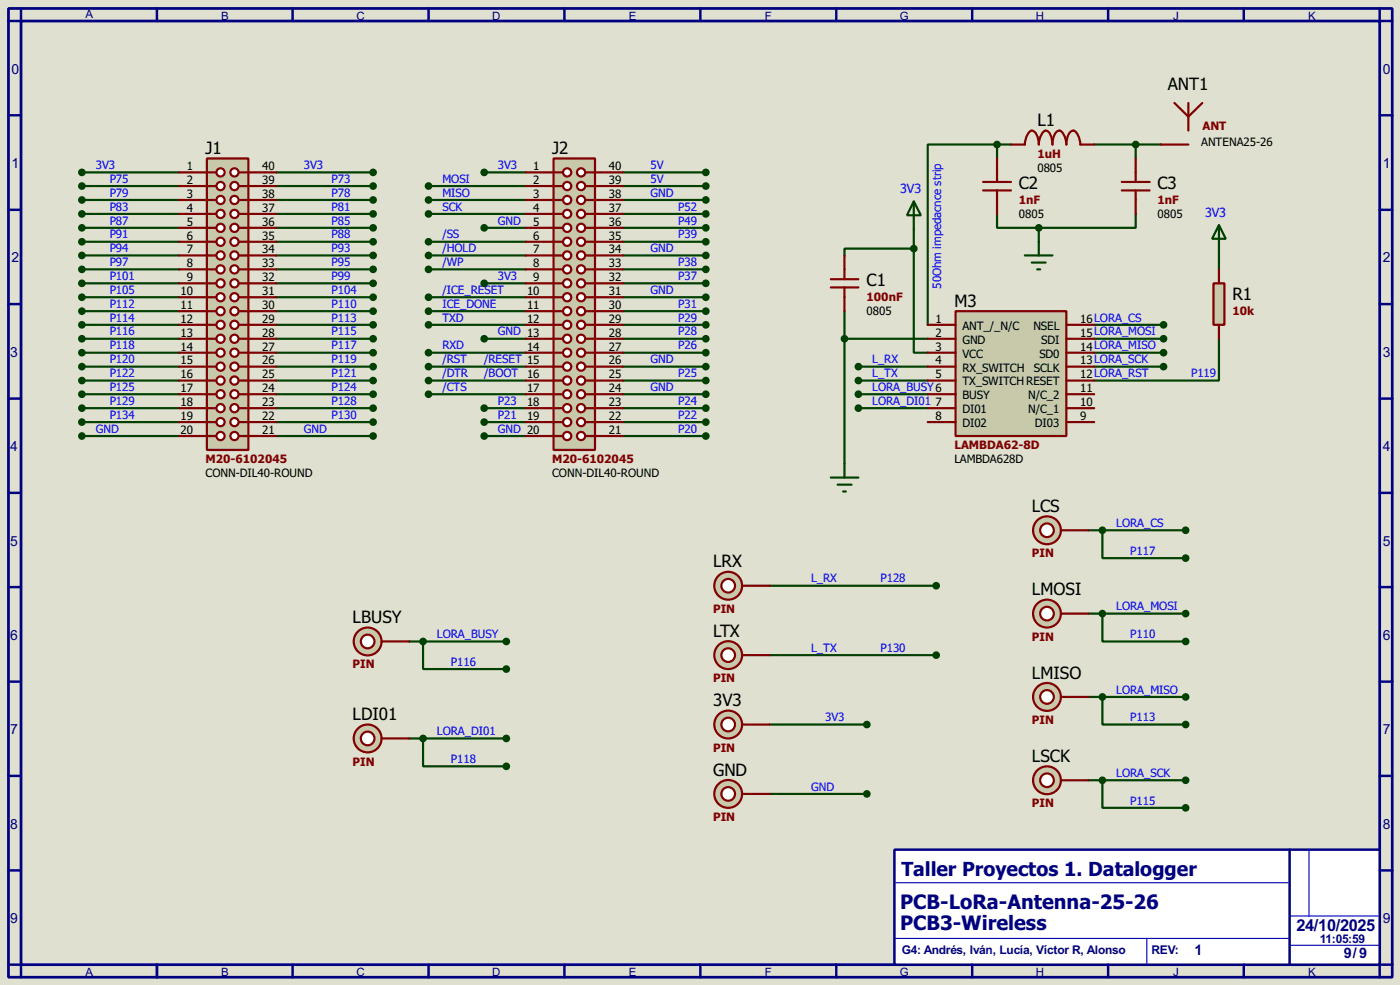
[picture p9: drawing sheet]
<svg xmlns="http://www.w3.org/2000/svg" width="256mm" height="180mm" viewBox="0 0 256 180" stroke-linecap="round" stroke-linejoin="round" font-family="sans-serif">
<path d="M0 0h256.5v180.3h-256.5z" fill="#e0e0d0"/>
<path d="M1.6 1.6h253.5v177.3h-253.5zM3.9 3.9h248.9v172.7h-248.9z" fill="none" stroke="#000080" stroke-width=".5"/>
<path d="M3.9 1.6v2.3h-2.3M28.8 1.6v2.3" fill="none" stroke="#000080" stroke-width=".45"/>
<path d="M163.9 155.5h88.9v21.1h-88.9z" fill="#fff" stroke="#000080" stroke-width=".45"/>
<g fill="none" stroke="#000080" stroke-width=".45">
<path d="M53.6 1.6v2.3M78.5 1.6v2.3M103.4 1.6v2.3M128.3 1.6v2.3M153.2 1.6v2.3M178.1 1.6v2.3M203 1.6v2.3M227.9 1.6v2.3M252.8 1.6v2.3h2.3M1.6 21.1h2.3M1.6 38.4h2.3M252.8 21.1h2.3"/>
<path d="M252.8 38.4h2.3M1.6 55.7h2.3M252.8 55.7h2.3M1.6 73h2.3M252.8 73h2.3M1.6 90.2h2.3M252.8 90.2h2.3M1.6 107.5h2.3M252.8 107.5h2.3M1.6 124.8h2.3M252.8 124.8h2.3M1.6 142h2.3"/>
<path d="M1.6 159.3h2.3M236.3 155.5v21.1M252.8 142h2.3M252.8 159.3h2.3M1.6 176.6h2.3v2.3M28.8 176.6v2.3M53.6 176.6v2.3M78.5 176.6v2.3M103.4 176.6v2.3M128.3 176.6v2.3M153.2 176.6v2.3M178.1 176.6v2.3"/>
<path d="M203 176.6v2.3M227.9 176.6v2.3M255.1 176.6h-2.3v2.3"/>
</g>
<path d="M239.8 155.5v12.2M163.9 171.8h72.4M164.1 161.6h71.9M210.1 171.8v4.8M236.3 167.7h16.2M236.3 173h16.5" fill="none" stroke="#0000c0" stroke-width=".2"/>
<g fill="none" stroke="#004000" stroke-width=".4">
<path d="M15 31.6h17.8M15 34.1h17.8M15 36.6h17.8M15 39.2h17.8M50.6 31.6h17.8M50.6 34.1h17.8M50.6 36.6h17.8M50.6 39.2h17.8M78.5 34.1h17.8M78.5 36.6h17.8M78.5 39.2h17.8M88.7 31.6h7.6"/>
<path d="M114.1 31.6h15.2M114.1 34.1h15.2M114.1 36.6h15.2M114.1 39.2h15.2M182.7 26.5h-12.7v33M182.7 39.2v2.5h7.6M182.7 26.5h2.5M182.7 26.5v2.5M200.5 26.5h12.2M208.1 39.2v2.5h-17.8M208.1 26.5v2.5M15 59.5h17.8"/>
<path d="M15 41.7h17.8M15 44.3h17.8M15 46.8h17.8M15 49.3h17.8M15 51.9h17.8M15 54.4h17.8M15 57h17.8M50.6 59.5h17.8M50.6 41.7h17.8M50.6 44.3h17.8M50.6 46.8h17.8M50.6 49.3h17.8"/>
<path d="M50.6 51.9h17.8M50.6 54.4h17.8M50.6 57h17.8M78.5 59.5h17.8M78.5 44.3h17.8M78.5 46.8h17.8M78.5 49.3h17.8M78.5 54.4h17.8M78.5 57h17.8M88.7 41.7h7.6M88.7 51.9h7.6M114.1 59.5h15.2"/>
<path d="M114.1 41.7h15.2M114.1 44.3h15.2M114.1 46.8h15.2M114.1 49.3h15.2M114.1 51.9h15.2M114.1 54.4h15.2M114.1 57h15.2M154.7 57v27.9M167.4 45.5h-12.7v1.3M167.4 45.5v19.1h2.6M167.4 42v3.5M190.3 41.7v2.6"/>
<path d="M200.5 59.5h12.7M223.3 46.3v3M15 67.1h17.8M15 69.7h17.8M15 72.2h17.8M15 74.7h17.8M15 62h17.8M15 64.6h17.8M15 77.3h17.8M15 79.8h17.8M50.6 67.1h17.8M50.6 69.7h17.8"/>
<path d="M50.6 72.2h17.8M50.6 74.7h17.8M50.6 62h17.8M50.6 64.6h17.8M50.6 77.3h17.8M50.6 79.8h17.8M78.5 67.1h17.8M78.5 69.7h17.8M78.5 72.2h17.8M78.5 64.6h17.8M88.7 74.7h7.6M88.7 62h7.6"/>
<path d="M88.7 77.3h7.6M88.7 79.8h7.6M114.1 67.1h15.2M114.1 69.7h15.2M114.1 72.2h15.2M114.1 74.7h15.2M114.1 62h15.2M114.1 64.6h15.2M114.1 77.3h15.2M114.1 79.8h15.2M154.7 62h15.3M157.3 67.1h12.7"/>
<path d="M157.3 69.7h12.7M157.3 72.2h12.7M157.3 74.7h12.7M200.5 67.1h12.7M200.5 62h12.7M200.5 64.6h12.7M223.3 62v7.7h-22.8M199.4 97.1h17.8M202 97.1v5.1h15.2M75 117.4h17.8M77.5 117.4v5.1h15.3M141 119.9h30.5"/>
<path d="M141 107.2h30.5M199.4 112.3h17.8M202 112.3v5.1h15.2M75 135.2h17.8M77.5 135.2v5.1h15.3M141 132.6h17.8M199.4 127.6h17.8M202 127.6v5h15.2M141 145.3h17.8M199.4 142.8h17.8M202 142.8v5.1h15.2"/>
</g>
<path d="M175.1 57h20.3v22.8h-20.3z" fill="#c8c8aa" stroke="#800000" stroke-width=".4"/>
<g fill="none" stroke="#800000" stroke-width=".4">
<path d="M170 59.5h5.1M195.4 59.5h5.1M170 62h5.1M170 64.6h5.1M170 67.1h5.1M170 72.2h5.1M170 74.7h5.1M170 77.3h5.1M170 69.7h5.1M195.4 62h5.1M195.4 64.6h5.1M195.4 67.1h5.1"/>
<path d="M195.4 72.2h5.1M195.4 74.7h5.1M195.4 77.3h5.1M195.4 69.7h5.1"/>
</g>
<path d="M187.8 46.8h5M189 48.1h2.6M190 49.3h.6M190.3 44.3v2.5M152.2 87.4h5.1M153.5 88.7h2.5M154.5 90h.5M154.7 84.9v2.5" fill="none" stroke="#004000" stroke-width=".4"/>
<path d="M222.3 51.9h2v7.6h-2z" fill="#c8c8aa" stroke="#800000" stroke-width=".4"/>
<path d="M152.2 52.6h5.1M152.2 51.1h5.1M154.7 46.8v4.3M154.7 52.6v4.4M223.3 49.3v2.6M223.3 59.5v2.5" fill="none" stroke="#800000" stroke-width=".4"/>
<path d="M167.4 36.9l1.3 2.5h-2.5zM167.4 36.9v5.1M223.3 41.2l1.3 2.5h-2.5zM223.3 41.2v5.1" fill="none" stroke="#004000" stroke-width=".4"/>
<g fill="#004000" stroke="#004000" stroke-width=".4">
<circle cx="167.4" cy="45.5" r=".5"/>
<circle cx="157.2" cy="67.1" r=".5"/>
<circle cx="157.2" cy="69.7" r=".5"/>
<circle cx="157.2" cy="72.2" r=".5"/>
<circle cx="157.2" cy="74.7" r=".5"/>
<circle cx="213.1" cy="59.5" r=".5"/>
<circle cx="213.1" cy="62" r=".5"/>
<circle cx="213.1" cy="64.6" r=".5"/>
<circle cx="213.1" cy="67.1" r=".5"/>
</g>
<circle cx="133.4" cy="107.2" r="2.55" fill="#c8c8aa" stroke="#800000" stroke-width=".4"/>
<circle cx="133.4" cy="107.2" r="1.25" fill="#feffff" stroke="#800000" stroke-width=".4"/>
<path d="M135.9 107.2h5.1" fill="none" stroke="#800000" stroke-width=".4"/>
<circle cx="133.4" cy="119.9" r="2.55" fill="#c8c8aa" stroke="#800000" stroke-width=".4"/>
<circle cx="133.4" cy="119.9" r="1.25" fill="#feffff" stroke="#800000" stroke-width=".4"/>
<path d="M135.9 119.9h5.1" fill="none" stroke="#800000" stroke-width=".4"/>
<circle cx="133.4" cy="132.6" r="2.55" fill="#c8c8aa" stroke="#800000" stroke-width=".4"/>
<circle cx="133.4" cy="132.6" r="1.25" fill="#feffff" stroke="#800000" stroke-width=".4"/>
<path d="M135.9 132.6h5.1" fill="none" stroke="#800000" stroke-width=".4"/>
<circle cx="133.4" cy="145.3" r="2.55" fill="#c8c8aa" stroke="#800000" stroke-width=".4"/>
<circle cx="133.4" cy="145.3" r="1.25" fill="#feffff" stroke="#800000" stroke-width=".4"/>
<path d="M135.9 145.3h5.1" fill="none" stroke="#800000" stroke-width=".4"/>
<circle cx="191.8" cy="97.1" r="2.55" fill="#c8c8aa" stroke="#800000" stroke-width=".4"/>
<circle cx="191.8" cy="97.1" r="1.25" fill="#feffff" stroke="#800000" stroke-width=".4"/>
<path d="M194.4 97.1h5" fill="none" stroke="#800000" stroke-width=".4"/>
<circle cx="191.8" cy="112.3" r="2.55" fill="#c8c8aa" stroke="#800000" stroke-width=".4"/>
<circle cx="191.8" cy="112.3" r="1.25" fill="#feffff" stroke="#800000" stroke-width=".4"/>
<path d="M194.4 112.3h5" fill="none" stroke="#800000" stroke-width=".4"/>
<circle cx="191.8" cy="127.6" r="2.55" fill="#c8c8aa" stroke="#800000" stroke-width=".4"/>
<circle cx="191.8" cy="127.6" r="1.25" fill="#feffff" stroke="#800000" stroke-width=".4"/>
<path d="M194.4 127.6h5" fill="none" stroke="#800000" stroke-width=".4"/>
<circle cx="191.8" cy="142.8" r="2.55" fill="#c8c8aa" stroke="#800000" stroke-width=".4"/>
<circle cx="191.8" cy="142.8" r="1.25" fill="#feffff" stroke="#800000" stroke-width=".4"/>
<path d="M194.4 142.8h5" fill="none" stroke="#800000" stroke-width=".4"/>
<circle cx="67.3" cy="117.4" r="2.55" fill="#c8c8aa" stroke="#800000" stroke-width=".4"/>
<circle cx="67.3" cy="117.4" r="1.25" fill="#feffff" stroke="#800000" stroke-width=".4"/>
<path d="M69.9 117.4h5.1" fill="none" stroke="#800000" stroke-width=".4"/>
<circle cx="67.3" cy="135.2" r="2.55" fill="#c8c8aa" stroke="#800000" stroke-width=".4"/>
<circle cx="67.3" cy="135.2" r="1.25" fill="#feffff" stroke="#800000" stroke-width=".4"/>
<path d="M180.1 33.3h5.1M180.1 34.9h5.1M182.7 29v4.3M182.7 34.9v4.3M185.2 26.5h2.6a2.75 2.75 0 0 1 1.2-2.6 2.37 2.37 0 0 1 1.3 2.6 2.75 2.75 0 0 1 1.3-2.6 1.5 1.5 0 0 1 1 1.3l.2 1.3a3.2 3.2 0 0 1 .9-2.5l.4-.1a2.75 2.75 0 0 1 1.3 2.6 3.2 3.2 0 0 1 .9-2.5l.4-.1a2.75 2.75 0 0 1 1.2 2.6h2.6M205.5 33.3h5.1M205.5 34.9h5.1M208.1 29v4.3M208.1 34.9v4.3M69.9 135.2h5.1" fill="none" stroke="#800000" stroke-width=".4"/>
<g fill="#004000" stroke="#004000" stroke-width=".4">
<circle cx="217.2" cy="97.1" r=".5"/>
<circle cx="217.2" cy="112.3" r=".5"/>
<circle cx="217.2" cy="127.6" r=".5"/>
<circle cx="217.2" cy="142.8" r=".5"/>
<circle cx="158.8" cy="145.3" r=".5"/>
<circle cx="158.8" cy="132.6" r=".5"/>
<circle cx="171.5" cy="119.9" r=".5"/>
<circle cx="171.5" cy="107.2" r=".5"/>
<circle cx="92.7" cy="117.4" r=".5"/>
<circle cx="92.7" cy="135.2" r=".5"/>
<circle cx="201.9" cy="97.1" r=".5"/>
<circle cx="217.2" cy="102.2" r=".5"/>
<circle cx="201.9" cy="112.3" r=".5"/>
<circle cx="217.2" cy="117.4" r=".5"/>
<circle cx="201.9" cy="127.6" r=".5"/>
<circle cx="217.2" cy="132.6" r=".5"/>
<circle cx="201.9" cy="142.8" r=".5"/>
<circle cx="217.2" cy="147.9" r=".5"/>
<circle cx="77.5" cy="117.4" r=".5"/>
<circle cx="92.7" cy="122.5" r=".5"/>
<circle cx="77.5" cy="135.2" r=".5"/>
<circle cx="92.7" cy="140.3" r=".5"/>
<circle cx="154.7" cy="62" r=".5"/>
<circle cx="182.6" cy="26.5" r=".5"/>
<circle cx="190.3" cy="41.7" r=".5"/>
</g>
<path d="M37.9 29h7.6v53.4h-7.6z" fill="#c8c8aa" stroke="#800000" stroke-width=".4"/>
<path d="M37.9 31.6h1.8" fill="none" stroke="#800000" stroke-width=".4"/>
<circle cx="40.4" cy="31.6" r=".75" fill="#feffff" stroke="#800000" stroke-width=".4"/>
<path d="M37.9 34.1h1.8" fill="none" stroke="#800000" stroke-width=".4"/>
<circle cx="40.4" cy="34.1" r=".75" fill="#feffff" stroke="#800000" stroke-width=".4"/>
<path d="M37.9 36.6h1.8" fill="none" stroke="#800000" stroke-width=".4"/>
<circle cx="40.4" cy="36.6" r=".75" fill="#feffff" stroke="#800000" stroke-width=".4"/>
<path d="M37.9 39.2h1.8" fill="none" stroke="#800000" stroke-width=".4"/>
<circle cx="40.4" cy="39.2" r=".75" fill="#feffff" stroke="#800000" stroke-width=".4"/>
<path d="M43.7 31.6h1.8" fill="none" stroke="#800000" stroke-width=".4"/>
<circle cx="42.9" cy="31.6" r=".75" fill="#feffff" stroke="#800000" stroke-width=".4"/>
<path d="M43.7 34.1h1.8" fill="none" stroke="#800000" stroke-width=".4"/>
<circle cx="42.9" cy="34.1" r=".75" fill="#feffff" stroke="#800000" stroke-width=".4"/>
<path d="M43.7 36.6h1.8" fill="none" stroke="#800000" stroke-width=".4"/>
<circle cx="42.9" cy="36.6" r=".75" fill="#feffff" stroke="#800000" stroke-width=".4"/>
<path d="M43.7 39.2h1.8" fill="none" stroke="#800000" stroke-width=".4"/>
<circle cx="42.9" cy="39.2" r=".75" fill="#feffff" stroke="#800000" stroke-width=".4"/>
<path d="M37.9 41.7h1.8" fill="none" stroke="#800000" stroke-width=".4"/>
<circle cx="40.4" cy="41.7" r=".75" fill="#feffff" stroke="#800000" stroke-width=".4"/>
<path d="M43.7 41.7h1.8" fill="none" stroke="#800000" stroke-width=".4"/>
<circle cx="42.9" cy="41.7" r=".75" fill="#feffff" stroke="#800000" stroke-width=".4"/>
<path d="M37.9 44.3h1.8" fill="none" stroke="#800000" stroke-width=".4"/>
<circle cx="40.4" cy="44.3" r=".75" fill="#feffff" stroke="#800000" stroke-width=".4"/>
<path d="M43.7 44.3h1.8" fill="none" stroke="#800000" stroke-width=".4"/>
<circle cx="42.9" cy="44.3" r=".75" fill="#feffff" stroke="#800000" stroke-width=".4"/>
<path d="M37.9 46.8h1.8" fill="none" stroke="#800000" stroke-width=".4"/>
<circle cx="40.4" cy="46.8" r=".75" fill="#feffff" stroke="#800000" stroke-width=".4"/>
<path d="M43.7 46.8h1.8" fill="none" stroke="#800000" stroke-width=".4"/>
<circle cx="42.9" cy="46.8" r=".75" fill="#feffff" stroke="#800000" stroke-width=".4"/>
<path d="M37.9 49.3h1.8" fill="none" stroke="#800000" stroke-width=".4"/>
<circle cx="40.4" cy="49.3" r=".75" fill="#feffff" stroke="#800000" stroke-width=".4"/>
<path d="M43.7 49.3h1.8" fill="none" stroke="#800000" stroke-width=".4"/>
<circle cx="42.9" cy="49.3" r=".75" fill="#feffff" stroke="#800000" stroke-width=".4"/>
<path d="M37.9 51.9h1.8" fill="none" stroke="#800000" stroke-width=".4"/>
<circle cx="40.4" cy="51.9" r=".75" fill="#feffff" stroke="#800000" stroke-width=".4"/>
<path d="M43.7 51.9h1.8" fill="none" stroke="#800000" stroke-width=".4"/>
<circle cx="42.9" cy="51.9" r=".75" fill="#feffff" stroke="#800000" stroke-width=".4"/>
<path d="M37.9 54.4h1.8" fill="none" stroke="#800000" stroke-width=".4"/>
<circle cx="40.4" cy="54.4" r=".75" fill="#feffff" stroke="#800000" stroke-width=".4"/>
<path d="M43.7 54.4h1.8" fill="none" stroke="#800000" stroke-width=".4"/>
<circle cx="42.9" cy="54.4" r=".75" fill="#feffff" stroke="#800000" stroke-width=".4"/>
<path d="M37.9 57h1.8" fill="none" stroke="#800000" stroke-width=".4"/>
<circle cx="40.4" cy="57" r=".75" fill="#feffff" stroke="#800000" stroke-width=".4"/>
<path d="M43.7 57h1.8" fill="none" stroke="#800000" stroke-width=".4"/>
<circle cx="42.9" cy="57" r=".75" fill="#feffff" stroke="#800000" stroke-width=".4"/>
<path d="M37.9 59.5h1.8" fill="none" stroke="#800000" stroke-width=".4"/>
<circle cx="40.4" cy="59.5" r=".75" fill="#feffff" stroke="#800000" stroke-width=".4"/>
<path d="M43.7 59.5h1.8" fill="none" stroke="#800000" stroke-width=".4"/>
<circle cx="42.9" cy="59.5" r=".75" fill="#feffff" stroke="#800000" stroke-width=".4"/>
<path d="M37.9 62h1.8" fill="none" stroke="#800000" stroke-width=".4"/>
<circle cx="40.4" cy="62" r=".75" fill="#feffff" stroke="#800000" stroke-width=".4"/>
<path d="M43.7 62h1.8" fill="none" stroke="#800000" stroke-width=".4"/>
<circle cx="42.9" cy="62" r=".75" fill="#feffff" stroke="#800000" stroke-width=".4"/>
<path d="M37.9 64.6h1.8" fill="none" stroke="#800000" stroke-width=".4"/>
<circle cx="40.4" cy="64.6" r=".75" fill="#feffff" stroke="#800000" stroke-width=".4"/>
<path d="M43.7 64.6h1.8" fill="none" stroke="#800000" stroke-width=".4"/>
<circle cx="42.9" cy="64.6" r=".75" fill="#feffff" stroke="#800000" stroke-width=".4"/>
<path d="M37.9 67.1h1.8" fill="none" stroke="#800000" stroke-width=".4"/>
<circle cx="40.4" cy="67.1" r=".75" fill="#feffff" stroke="#800000" stroke-width=".4"/>
<path d="M43.7 67.1h1.8" fill="none" stroke="#800000" stroke-width=".4"/>
<circle cx="42.9" cy="67.1" r=".75" fill="#feffff" stroke="#800000" stroke-width=".4"/>
<path d="M37.9 69.7h1.8" fill="none" stroke="#800000" stroke-width=".4"/>
<circle cx="40.4" cy="69.7" r=".75" fill="#feffff" stroke="#800000" stroke-width=".4"/>
<path d="M43.7 69.7h1.8" fill="none" stroke="#800000" stroke-width=".4"/>
<circle cx="42.9" cy="69.7" r=".75" fill="#feffff" stroke="#800000" stroke-width=".4"/>
<path d="M37.9 72.2h1.8" fill="none" stroke="#800000" stroke-width=".4"/>
<circle cx="40.4" cy="72.2" r=".75" fill="#feffff" stroke="#800000" stroke-width=".4"/>
<path d="M43.7 72.2h1.8" fill="none" stroke="#800000" stroke-width=".4"/>
<circle cx="42.9" cy="72.2" r=".75" fill="#feffff" stroke="#800000" stroke-width=".4"/>
<path d="M37.9 74.7h1.8" fill="none" stroke="#800000" stroke-width=".4"/>
<circle cx="40.4" cy="74.7" r=".75" fill="#feffff" stroke="#800000" stroke-width=".4"/>
<path d="M43.7 74.7h1.8" fill="none" stroke="#800000" stroke-width=".4"/>
<circle cx="42.9" cy="74.7" r=".75" fill="#feffff" stroke="#800000" stroke-width=".4"/>
<path d="M37.9 77.3h1.8" fill="none" stroke="#800000" stroke-width=".4"/>
<circle cx="40.4" cy="77.3" r=".75" fill="#feffff" stroke="#800000" stroke-width=".4"/>
<path d="M43.7 77.3h1.8" fill="none" stroke="#800000" stroke-width=".4"/>
<circle cx="42.9" cy="77.3" r=".75" fill="#feffff" stroke="#800000" stroke-width=".4"/>
<path d="M37.9 79.8h1.8" fill="none" stroke="#800000" stroke-width=".4"/>
<circle cx="40.4" cy="79.8" r=".75" fill="#feffff" stroke="#800000" stroke-width=".4"/>
<path d="M43.7 79.8h1.8" fill="none" stroke="#800000" stroke-width=".4"/>
<circle cx="42.9" cy="79.8" r=".75" fill="#feffff" stroke="#800000" stroke-width=".4"/>
<g fill="none" stroke="#800000" stroke-width=".4">
<path d="M32.8 31.6h5.1M32.8 34.1h5.1M32.8 36.6h5.1M32.8 39.2h5.1M45.5 31.6h5.1M45.5 34.1h5.1M45.5 36.6h5.1M45.5 39.2h5.1M32.8 41.7h5.1M32.8 44.3h5.1M32.8 46.8h5.1M32.8 49.3h5.1"/>
<path d="M32.8 51.9h5.1M32.8 54.4h5.1M32.8 57h5.1M32.8 59.5h5.1M45.5 41.7h5.1M45.5 44.3h5.1M45.5 46.8h5.1M45.5 49.3h5.1M45.5 51.9h5.1M45.5 54.4h5.1M45.5 57h5.1M45.5 59.5h5.1"/>
<path d="M32.8 62h5.1M32.8 64.6h5.1M32.8 67.1h5.1M32.8 69.7h5.1M32.8 72.2h5.1M32.8 74.7h5.1M32.8 77.3h5.1M32.8 79.8h5.1M45.5 62h5.1M45.5 64.6h5.1M45.5 67.1h5.1M45.5 69.7h5.1"/>
<path d="M45.5 72.2h5.1M45.5 74.7h5.1M45.5 77.3h5.1M45.5 79.8h5.1"/>
</g>
<path d="M101.4 29h7.6v53.4h-7.6z" fill="#c8c8aa" stroke="#800000" stroke-width=".4"/>
<path d="M101.4 31.6h1.8" fill="none" stroke="#800000" stroke-width=".4"/>
<circle cx="103.9" cy="31.6" r=".75" fill="#feffff" stroke="#800000" stroke-width=".4"/>
<path d="M101.4 34.1h1.8" fill="none" stroke="#800000" stroke-width=".4"/>
<circle cx="103.9" cy="34.1" r=".75" fill="#feffff" stroke="#800000" stroke-width=".4"/>
<path d="M101.4 36.6h1.8" fill="none" stroke="#800000" stroke-width=".4"/>
<circle cx="103.9" cy="36.6" r=".75" fill="#feffff" stroke="#800000" stroke-width=".4"/>
<path d="M101.4 39.2h1.8" fill="none" stroke="#800000" stroke-width=".4"/>
<circle cx="103.9" cy="39.2" r=".75" fill="#feffff" stroke="#800000" stroke-width=".4"/>
<path d="M107.2 31.6h1.8" fill="none" stroke="#800000" stroke-width=".4"/>
<circle cx="106.4" cy="31.6" r=".75" fill="#feffff" stroke="#800000" stroke-width=".4"/>
<path d="M107.2 34.1h1.8" fill="none" stroke="#800000" stroke-width=".4"/>
<circle cx="106.4" cy="34.1" r=".75" fill="#feffff" stroke="#800000" stroke-width=".4"/>
<path d="M107.2 36.6h1.8" fill="none" stroke="#800000" stroke-width=".4"/>
<circle cx="106.4" cy="36.6" r=".75" fill="#feffff" stroke="#800000" stroke-width=".4"/>
<path d="M107.2 39.2h1.8" fill="none" stroke="#800000" stroke-width=".4"/>
<circle cx="106.4" cy="39.2" r=".75" fill="#feffff" stroke="#800000" stroke-width=".4"/>
<path d="M101.4 41.7h1.8" fill="none" stroke="#800000" stroke-width=".4"/>
<circle cx="103.9" cy="41.7" r=".75" fill="#feffff" stroke="#800000" stroke-width=".4"/>
<path d="M107.2 41.7h1.8" fill="none" stroke="#800000" stroke-width=".4"/>
<circle cx="106.4" cy="41.7" r=".75" fill="#feffff" stroke="#800000" stroke-width=".4"/>
<path d="M101.4 44.3h1.8" fill="none" stroke="#800000" stroke-width=".4"/>
<circle cx="103.9" cy="44.3" r=".75" fill="#feffff" stroke="#800000" stroke-width=".4"/>
<path d="M107.2 44.3h1.8" fill="none" stroke="#800000" stroke-width=".4"/>
<circle cx="106.4" cy="44.3" r=".75" fill="#feffff" stroke="#800000" stroke-width=".4"/>
<path d="M101.4 46.8h1.8" fill="none" stroke="#800000" stroke-width=".4"/>
<circle cx="103.9" cy="46.8" r=".75" fill="#feffff" stroke="#800000" stroke-width=".4"/>
<path d="M107.2 46.8h1.8" fill="none" stroke="#800000" stroke-width=".4"/>
<circle cx="106.4" cy="46.8" r=".75" fill="#feffff" stroke="#800000" stroke-width=".4"/>
<path d="M101.4 49.3h1.8" fill="none" stroke="#800000" stroke-width=".4"/>
<circle cx="103.9" cy="49.3" r=".75" fill="#feffff" stroke="#800000" stroke-width=".4"/>
<path d="M107.2 49.3h1.8" fill="none" stroke="#800000" stroke-width=".4"/>
<circle cx="106.4" cy="49.3" r=".75" fill="#feffff" stroke="#800000" stroke-width=".4"/>
<path d="M101.4 51.9h1.8" fill="none" stroke="#800000" stroke-width=".4"/>
<circle cx="103.9" cy="51.9" r=".75" fill="#feffff" stroke="#800000" stroke-width=".4"/>
<path d="M107.2 51.9h1.8" fill="none" stroke="#800000" stroke-width=".4"/>
<circle cx="106.4" cy="51.9" r=".75" fill="#feffff" stroke="#800000" stroke-width=".4"/>
<path d="M101.4 54.4h1.8" fill="none" stroke="#800000" stroke-width=".4"/>
<circle cx="103.9" cy="54.4" r=".75" fill="#feffff" stroke="#800000" stroke-width=".4"/>
<path d="M107.2 54.4h1.8" fill="none" stroke="#800000" stroke-width=".4"/>
<circle cx="106.4" cy="54.4" r=".75" fill="#feffff" stroke="#800000" stroke-width=".4"/>
<path d="M101.4 57h1.8" fill="none" stroke="#800000" stroke-width=".4"/>
<circle cx="103.9" cy="57" r=".75" fill="#feffff" stroke="#800000" stroke-width=".4"/>
<path d="M107.2 57h1.8" fill="none" stroke="#800000" stroke-width=".4"/>
<circle cx="106.4" cy="57" r=".75" fill="#feffff" stroke="#800000" stroke-width=".4"/>
<path d="M101.4 59.5h1.8" fill="none" stroke="#800000" stroke-width=".4"/>
<circle cx="103.9" cy="59.5" r=".75" fill="#feffff" stroke="#800000" stroke-width=".4"/>
<path d="M107.2 59.5h1.8" fill="none" stroke="#800000" stroke-width=".4"/>
<circle cx="106.4" cy="59.5" r=".75" fill="#feffff" stroke="#800000" stroke-width=".4"/>
<path d="M101.4 62h1.8" fill="none" stroke="#800000" stroke-width=".4"/>
<circle cx="103.9" cy="62" r=".75" fill="#feffff" stroke="#800000" stroke-width=".4"/>
<path d="M107.2 62h1.8" fill="none" stroke="#800000" stroke-width=".4"/>
<circle cx="106.4" cy="62" r=".75" fill="#feffff" stroke="#800000" stroke-width=".4"/>
<path d="M101.4 64.6h1.8" fill="none" stroke="#800000" stroke-width=".4"/>
<circle cx="103.9" cy="64.6" r=".75" fill="#feffff" stroke="#800000" stroke-width=".4"/>
<path d="M107.2 64.6h1.8" fill="none" stroke="#800000" stroke-width=".4"/>
<circle cx="106.4" cy="64.6" r=".75" fill="#feffff" stroke="#800000" stroke-width=".4"/>
<path d="M101.4 67.1h1.8" fill="none" stroke="#800000" stroke-width=".4"/>
<circle cx="103.9" cy="67.1" r=".75" fill="#feffff" stroke="#800000" stroke-width=".4"/>
<path d="M107.2 67.1h1.8" fill="none" stroke="#800000" stroke-width=".4"/>
<circle cx="106.4" cy="67.1" r=".75" fill="#feffff" stroke="#800000" stroke-width=".4"/>
<path d="M101.4 69.7h1.8" fill="none" stroke="#800000" stroke-width=".4"/>
<circle cx="103.9" cy="69.7" r=".75" fill="#feffff" stroke="#800000" stroke-width=".4"/>
<path d="M107.2 69.7h1.8" fill="none" stroke="#800000" stroke-width=".4"/>
<circle cx="106.4" cy="69.7" r=".75" fill="#feffff" stroke="#800000" stroke-width=".4"/>
<path d="M101.4 72.2h1.8" fill="none" stroke="#800000" stroke-width=".4"/>
<circle cx="103.9" cy="72.2" r=".75" fill="#feffff" stroke="#800000" stroke-width=".4"/>
<path d="M107.2 72.2h1.8" fill="none" stroke="#800000" stroke-width=".4"/>
<circle cx="106.4" cy="72.2" r=".75" fill="#feffff" stroke="#800000" stroke-width=".4"/>
<path d="M101.4 74.7h1.8" fill="none" stroke="#800000" stroke-width=".4"/>
<circle cx="103.9" cy="74.7" r=".75" fill="#feffff" stroke="#800000" stroke-width=".4"/>
<path d="M107.2 74.7h1.8" fill="none" stroke="#800000" stroke-width=".4"/>
<circle cx="106.4" cy="74.7" r=".75" fill="#feffff" stroke="#800000" stroke-width=".4"/>
<path d="M101.4 77.3h1.8" fill="none" stroke="#800000" stroke-width=".4"/>
<circle cx="103.9" cy="77.3" r=".75" fill="#feffff" stroke="#800000" stroke-width=".4"/>
<path d="M107.2 77.3h1.8" fill="none" stroke="#800000" stroke-width=".4"/>
<circle cx="106.4" cy="77.3" r=".75" fill="#feffff" stroke="#800000" stroke-width=".4"/>
<path d="M101.4 79.8h1.8" fill="none" stroke="#800000" stroke-width=".4"/>
<circle cx="103.9" cy="79.8" r=".75" fill="#feffff" stroke="#800000" stroke-width=".4"/>
<path d="M107.2 79.8h1.8" fill="none" stroke="#800000" stroke-width=".4"/>
<circle cx="106.4" cy="79.8" r=".75" fill="#feffff" stroke="#800000" stroke-width=".4"/>
<g fill="none" stroke="#800000" stroke-width=".4">
<path d="M215.2 18.9l2.5 2.5 2.6-2.5M217.7 18.9v5M96.3 31.6h5.1M96.3 34.1h5.1M96.3 36.6h5.1M96.3 39.2h5.1M109 31.6h5.1M109 34.1h5.1M109 36.6h5.1M109 39.2h5.1M212.7 26.5h5M96.3 41.7h5.1"/>
<path d="M96.3 44.3h5.1M96.3 46.8h5.1M96.3 49.3h5.1M96.3 51.9h5.1M96.3 54.4h5.1M96.3 57h5.1M96.3 59.5h5.1M109 41.7h5.1M109 44.3h5.1M109 46.8h5.1M109 49.3h5.1M109 51.9h5.1"/>
<path d="M109 54.4h5.1M109 57h5.1M109 59.5h5.1M96.3 62h5.1M96.3 64.6h5.1M96.3 67.1h5.1M96.3 69.7h5.1M96.3 72.2h5.1M96.3 74.7h5.1M96.3 77.3h5.1M96.3 79.8h5.1M109 62h5.1"/>
<path d="M109 64.6h5.1M109 67.1h5.1M109 69.7h5.1M109 72.2h5.1M109 74.7h5.1M109 77.3h5.1M109 79.8h5.1"/>
</g>
<g fill="#004000" stroke="#004000" stroke-width=".4">
<circle cx="15" cy="31.6" r=".5"/>
<circle cx="15" cy="34.1" r=".5"/>
<circle cx="15" cy="36.6" r=".5"/>
<circle cx="15" cy="39.2" r=".5"/>
<circle cx="15" cy="41.7" r=".5"/>
<circle cx="15" cy="44.3" r=".5"/>
<circle cx="15" cy="46.8" r=".5"/>
<circle cx="15" cy="49.3" r=".5"/>
<circle cx="15" cy="51.9" r=".5"/>
<circle cx="15" cy="54.4" r=".5"/>
<circle cx="15" cy="57" r=".5"/>
<circle cx="15" cy="59.5" r=".5"/>
<circle cx="15" cy="62" r=".5"/>
<circle cx="15" cy="67.1" r=".5"/>
<circle cx="15" cy="64.6" r=".5"/>
<circle cx="15" cy="69.7" r=".5"/>
<circle cx="15" cy="72.2" r=".5"/>
<circle cx="15" cy="74.7" r=".5"/>
<circle cx="15" cy="77.3" r=".5"/>
<circle cx="15" cy="79.8" r=".5"/>
<circle cx="68.3" cy="79.8" r=".5"/>
<circle cx="68.3" cy="77.3" r=".5"/>
<circle cx="68.3" cy="74.7" r=".5"/>
<circle cx="68.3" cy="72.2" r=".5"/>
<circle cx="68.3" cy="69.7" r=".5"/>
<circle cx="68.3" cy="67.1" r=".5"/>
<circle cx="68.3" cy="64.6" r=".5"/>
<circle cx="68.3" cy="62" r=".5"/>
<circle cx="68.3" cy="59.5" r=".5"/>
<circle cx="68.3" cy="57" r=".5"/>
<circle cx="68.3" cy="54.4" r=".5"/>
<circle cx="68.3" cy="51.9" r=".5"/>
<circle cx="68.3" cy="49.3" r=".5"/>
<circle cx="68.3" cy="46.8" r=".5"/>
<circle cx="68.3" cy="44.3" r=".5"/>
<circle cx="68.3" cy="41.7" r=".5"/>
<circle cx="68.3" cy="39.2" r=".5"/>
<circle cx="68.3" cy="36.6" r=".5"/>
<circle cx="68.3" cy="34.1" r=".5"/>
<circle cx="68.3" cy="31.6" r=".5"/>
<circle cx="88.7" cy="31.6" r=".5"/>
<circle cx="78.5" cy="34.1" r=".5"/>
<circle cx="78.5" cy="36.6" r=".5"/>
<circle cx="78.5" cy="39.2" r=".5"/>
<circle cx="88.7" cy="41.7" r=".5"/>
<circle cx="78.5" cy="44.3" r=".5"/>
<circle cx="78.5" cy="46.8" r=".5"/>
<circle cx="78.5" cy="49.3" r=".5"/>
<circle cx="88.7" cy="51.9" r=".5"/>
<circle cx="78.5" cy="54.4" r=".5"/>
<circle cx="78.5" cy="57" r=".5"/>
<circle cx="78.5" cy="59.5" r=".5"/>
<circle cx="88.7" cy="62" r=".5"/>
<circle cx="78.5" cy="64.6" r=".5"/>
<circle cx="78.5" cy="67.1" r=".5"/>
<circle cx="78.5" cy="69.7" r=".5"/>
<circle cx="78.5" cy="72.2" r=".5"/>
<circle cx="88.7" cy="74.7" r=".5"/>
<circle cx="88.7" cy="77.3" r=".5"/>
<circle cx="88.7" cy="79.8" r=".5"/>
<circle cx="129.3" cy="79.8" r=".5"/>
<circle cx="129.3" cy="77.3" r=".5"/>
<circle cx="129.3" cy="74.7" r=".5"/>
<circle cx="129.3" cy="72.2" r=".5"/>
<circle cx="129.3" cy="69.7" r=".5"/>
<circle cx="129.3" cy="67.1" r=".5"/>
<circle cx="129.3" cy="64.6" r=".5"/>
<circle cx="129.3" cy="62" r=".5"/>
<circle cx="129.3" cy="59.5" r=".5"/>
<circle cx="129.3" cy="57" r=".5"/>
<circle cx="129.3" cy="54.4" r=".5"/>
<circle cx="129.3" cy="51.9" r=".5"/>
<circle cx="129.3" cy="49.3" r=".5"/>
<circle cx="129.3" cy="46.8" r=".5"/>
<circle cx="129.3" cy="44.3" r=".5"/>
<circle cx="129.3" cy="41.7" r=".5"/>
<circle cx="129.3" cy="39.2" r=".5"/>
<circle cx="129.3" cy="36.6" r=".5"/>
<circle cx="129.3" cy="34.1" r=".5"/>
<circle cx="129.3" cy="31.6" r=".5"/>
<circle cx="208" cy="26.5" r=".5"/>
</g>
<g font-size="4.4" fill="#000080">
<text x="164.9" y="166.5">PCB-LoRa-Antenna-25-26</text>
<text x="164.9" y="170.3">PCB3-Wireless</text>
</g>
<text font-size="4.3" fill="#000080" x="165.2" y="160.3">Taller Proyectos 1. Datalogger</text>
<g font-size="3.8">
<text x="214" y="16.5">ANT1</text>
<text x="190.1" y="23.1">L1</text>
<text x="37.7" y="28.2">J1</text>
<text x="101.2" y="28.2">J2</text>
<text x="186.7" y="34.5">C2</text>
<text x="212.1" y="34.5">C3</text>
<text x="158.8" y="52.3">C1</text>
<text x="174.9" y="56.1">M3</text>
<text x="225.8" y="54.9">R1</text>
<text x="189.1" y="93.7">LCS</text>
<text x="130.7" y="103.9">LRX</text>
<text x="189.1" y="109">LMOSI</text>
<text x="64.6" y="114.1">LBUSY</text>
<text x="130.7" y="116.6">LTX</text>
<text x="189.1" y="124.2">LMISO</text>
<text x="64.6" y="131.8">LDI01</text>
<text x="130.7" y="129.3">3V3</text>
<text x="130.7" y="142">GND</text>
<text x="189.1" y="139.5">LSCK</text>
</g>
<text font-size="3.4" fill="#000080" x="237.5" y="170.3">24/10/2025</text>
<g font-size="3" fill="#000080">
<text x="218.8" y="174.8">1</text>
<text x="246.2" y="175.3">9/9</text>
</g>
<g font-size="2.9" fill="#000080">
<text x="2.1" y="13.5">0</text>
<text x="253.4" y="13.5">0</text>
<text x="2.1" y="30.7">1</text>
<text x="253.4" y="30.7">1</text>
<text x="2.1" y="48">2</text>
<text x="253.4" y="48">2</text>
<text x="1.9" y="65.3">3</text>
<text x="253.4" y="65.3">3</text>
<text x="1.9" y="82.5">4</text>
<text x="253.4" y="82.5">4</text>
<text x="1.9" y="99.9">5</text>
<text x="253.4" y="99.9">5</text>
<text x="1.9" y="117.1">6</text>
<text x="253.4" y="117.1">6</text>
<text x="1.9" y="134.4">7</text>
<text x="253.4" y="134.4">7</text>
<text x="1.9" y="151.7">8</text>
<text x="253.4" y="151.7">8</text>
<text x="1.9" y="168.9">9</text>
<text x="253.4" y="168.9">9</text>
</g>
<g font-size="2.8" fill="#00f">
<text x="164.9" y="35.3">3V3</text>
<text x="220.8" y="39.7">3V3</text>
</g>
<g font-size="2.6" fill="#800000">
<text x="220.3" y="23.8">ANT</text>
<text x="190.1" y="28.9">1uH</text>
<text x="186.7" y="37.4">1nF</text>
<text x="212.1" y="37.4">1nF</text>
<text x="158.8" y="55.1">100nF</text>
<text x="225.8" y="57.7">10k</text>
<text x="174.9" y="82.2">LAMBDA62-8D</text>
<text x="37.7" y="84.8">M20-6102045</text>
<text x="101.2" y="84.8">M20-6102045</text>
<text x="189.1" y="102">PIN</text>
<text x="130.7" y="112.2">PIN</text>
<text x="189.1" y="117.3">PIN</text>
<text x="64.6" y="122.3">PIN</text>
<text x="130.7" y="124.9">PIN</text>
<text x="130.7" y="137.6">PIN</text>
<text x="189.1" y="132.5">PIN</text>
<text x="64.6" y="140.1">PIN</text>
<text x="189.1" y="147.7">PIN</text>
<text x="130.7" y="150.3">PIN</text>
</g>
<g font-size="2.6">
<text x="220.1" y="26.6">ANTENA25-26</text>
<text x="34.2" y="31.2">1</text>
<text x="34.2" y="33.7">2</text>
<text x="48.1" y="31.2">40</text>
<text x="48.1" y="33.7">39</text>
<text x="97.7" y="31.2">1</text>
<text x="97.7" y="33.7">2</text>
<text x="111.6" y="31.2">40</text>
<text x="111.6" y="33.7">39</text>
<text x="190.1" y="31.4">0805</text>
<text x="34.2" y="36.2">3</text>
<text x="34.2" y="38.8">4</text>
<text x="34.2" y="41.3">5</text>
<text x="48.1" y="36.2">38</text>
<text x="48.1" y="38.8">37</text>
<text x="48.1" y="41.3">36</text>
<text x="97.7" y="36.2">3</text>
<text x="97.7" y="38.8">4</text>
<text x="97.7" y="41.3">5</text>
<text x="111.6" y="36.2">38</text>
<text x="111.6" y="38.8">37</text>
<text x="111.6" y="41.3">36</text>
<text x="186.7" y="39.9">0805</text>
<text x="212.1" y="39.9">0805</text>
<text x="34.2" y="43.9">6</text>
<text x="34.2" y="46.4">7</text>
<text x="48.1" y="43.9">35</text>
<text x="48.1" y="46.4">34</text>
<text x="97.7" y="43.9">6</text>
<text x="97.7" y="46.4">7</text>
<text x="111.6" y="43.9">35</text>
<text x="111.6" y="46.4">34</text>
<text x="33.1" y="54">10</text>
<text x="34.2" y="48.9">8</text>
<text x="34.2" y="51.5">9</text>
<text x="48.1" y="48.9">33</text>
<text x="48.1" y="51.5">32</text>
<text x="48.1" y="54">31</text>
<text x="96.6" y="54">10</text>
<text x="97.7" y="48.9">8</text>
<text x="97.7" y="51.5">9</text>
<text x="111.6" y="48.9">33</text>
<text x="111.6" y="51.5">32</text>
<text x="111.6" y="54">31</text>
<text x="33.1" y="56.6">11</text>
<text x="33.1" y="59.1">12</text>
<text x="48.1" y="56.6">30</text>
<text x="48.1" y="59.1">29</text>
<text x="96.6" y="56.6">11</text>
<text x="96.6" y="59.1">12</text>
<text x="111.6" y="56.6">30</text>
<text x="111.6" y="59.1">29</text>
<text x="158.8" y="57.7">0805</text>
<text x="171.4" y="59.1">1</text>
<text x="197.9" y="59.1">16LORA_CS</text>
<text x="33.1" y="61.6">13</text>
<text x="33.1" y="64.2">14</text>
<text x="48.1" y="61.6">28</text>
<text x="48.1" y="64.2">27</text>
<text x="96.6" y="64.2">14</text>
<text x="111.6" y="61.6">28</text>
<text x="111.6" y="64.2">27</text>
<text x="171.4" y="61.6">2</text>
<text x="171.4" y="64.2">3</text>
<text x="176.3" y="60.3">ANT_/_N/C</text>
<text x="176.3" y="62.9">GND</text>
<text x="176.3" y="65.5">VCC</text>
<text x="189.3" y="60.3">NSEL</text>
<text x="190.4" y="65.5">SD0</text>
<text x="190.8" y="62.9">SDI</text>
<text x="197.9" y="61.6">15LORA_MOSI</text>
<text x="197.9" y="64.2">14LORA_MISO</text>
<text x="33.1" y="66.7">15</text>
<text x="33.1" y="69.3">16</text>
<text x="33.1" y="71.8">17</text>
<text x="48.1" y="66.7">26</text>
<text x="48.1" y="69.3">25</text>
<text x="48.1" y="71.8">24</text>
<text x="96.6" y="71.8">17</text>
<text x="111.6" y="66.7">26</text>
<text x="111.6" y="69.3">25</text>
<text x="111.6" y="71.8">24</text>
<text x="171.4" y="66.7">4</text>
<text x="171.4" y="69.3">5</text>
<text x="176.3" y="68">RX_SWITCH SCLK</text>
<text x="176.3" y="70.6">TX_SWITCHRESET</text>
<text x="197.9" y="66.7">13LORA_SCK</text>
<text x="197.9" y="69.3">12LORA_RST</text>
<text x="197.9" y="71.8">11</text>
<text x="33.1" y="74.3">18</text>
<text x="33.1" y="76.9">19</text>
<text x="48.1" y="74.3">23</text>
<text x="48.1" y="76.9">22</text>
<text x="96.6" y="74.3">18</text>
<text x="96.6" y="76.9">19</text>
<text x="111.6" y="74.3">23</text>
<text x="111.6" y="76.9">22</text>
<text x="171.4" y="74.3">7</text>
<text x="171.4" y="76.9">8</text>
<text x="176.3" y="73">BUSY</text>
<text x="176.3" y="75.6">DI01</text>
<text x="188.4" y="73">N/C_2</text>
<text x="188.4" y="75.6">N/C_1</text>
<text x="197.9" y="74.3">10</text>
<text x="197.9" y="76.9">9</text>
<text x="33.1" y="79.4">20</text>
<text x="48.1" y="79.4">21</text>
<text x="111.6" y="79.4">21</text>
<text x="176.3" y="78.2">DI02</text>
<text x="189.6" y="78.2">DI03</text>
<text x="37.7" y="87.3">CONN-DIL40-ROUND</text>
<text x="101.2" y="87.3">CONN-DIL40-ROUND</text>
<text x="174.9" y="84.8">LAMBDA628D</text>
</g>
<g font-size="2.6" fill="#00f">
<text x="17.6" y="30.9">3V3</text>
<text x="20.1" y="33.5">P75</text>
<text x="20.1" y="36">P79</text>
<text x="55.7" y="30.9">3V3</text>
<text x="60.8" y="36">P78</text>
<text x="60.8" y="33.5">P73</text>
<text x="81.1" y="33.5">MOSI</text>
<text x="81.1" y="36">MISO</text>
<text x="91.2" y="30.9">3V3</text>
<text x="119.2" y="36">GND</text>
<text x="119.2" y="33.5">5V</text>
<text x="119.2" y="30.9">5V</text>
<text x="20.1" y="38.6">P83</text>
<text x="20.1" y="41.1">P87</text>
<text x="60.8" y="41.1">P85</text>
<text x="60.8" y="38.6">P81</text>
<text x="81.1" y="38.6">SCK</text>
<text x="91.2" y="41.1">GND</text>
<text x="124.3" y="41.1">P49</text>
<text x="124.3" y="38.6">P52</text>
<text x="20.1" y="43.6">P91</text>
<text x="20.1" y="46.2">P94</text>
<text x="60.8" y="46.2">P93</text>
<text x="60.8" y="43.6">P88</text>
<text x="81.1" y="43.6">/SS</text>
<text x="81.1" y="46.2">/HOLD</text>
<text x="119.2" y="46.2">GND</text>
<text x="124.3" y="43.6">P39</text>
<text x="20.1" y="48.7">P97</text>
<text x="20.1" y="51.3">P101</text>
<text x="20.1" y="53.8">P105</text>
<text x="60.8" y="53.8">P104</text>
<text x="60.8" y="51.3">P99</text>
<text x="60.8" y="48.7">P95</text>
<text x="81.1" y="48.7">/WP</text>
<text x="81.1" y="53.8">/ICE_RESET</text>
<text x="91.2" y="51.3">3V3</text>
<text x="119.2" y="53.8">GND</text>
<text x="124.3" y="51.3">P37</text>
<text x="124.3" y="48.7">P38</text>
<text x="172.4" y="52.9" transform="rotate(-90 172.4 52.9)">50Ohm impedacnce strip</text>
<text x="20.1" y="56.3">P112</text>
<text x="20.1" y="58.9">P114</text>
<text x="60.8" y="58.9">P113</text>
<text x="60.8" y="56.3">P110</text>
<text x="81.1" y="56.3">ICE_DONE</text>
<text x="81.1" y="58.9">TXD</text>
<text x="124.3" y="58.9">P29</text>
<text x="124.3" y="56.3">P31</text>
<text x="20.1" y="61.4">P116</text>
<text x="20.1" y="64">P118</text>
<text x="60.8" y="64">P117</text>
<text x="60.8" y="61.4">P115</text>
<text x="81.1" y="64">RXD</text>
<text x="91.2" y="61.4">GND 13</text>
<text x="124.3" y="64">P26</text>
<text x="124.3" y="61.4">P28</text>
<text x="20.1" y="66.5">P120</text>
<text x="20.1" y="69">P122</text>
<text x="20.1" y="71.6">P125</text>
<text x="60.8" y="71.6">P124</text>
<text x="60.8" y="69">P121</text>
<text x="60.8" y="66.5">P119</text>
<text x="81.1" y="66.5">/RST</text>
<text x="81.1" y="69">/DTR</text>
<text x="81.1" y="71.6">/CTS</text>
<text x="88.7" y="66.5">/RESET 15</text>
<text x="88.7" y="69">/BOOT 16</text>
<text x="119.2" y="71.6">GND</text>
<text x="119.2" y="66.5">GND</text>
<text x="124.3" y="69">P25</text>
<text x="159.8" y="66.5">L_RX</text>
<text x="159.8" y="69">L_TX</text>
<text x="159.8" y="71.6">LORA_BUSY6</text>
<text x="218.2" y="69">P119</text>
<text x="20.1" y="74.1">P129</text>
<text x="20.1" y="76.7">P134</text>
<text x="60.8" y="76.7">P130</text>
<text x="60.8" y="74.1">P128</text>
<text x="91.2" y="74.1">P23</text>
<text x="91.2" y="76.7">P21</text>
<text x="124.3" y="76.7">P22</text>
<text x="124.3" y="74.1">P24</text>
<text x="159.8" y="74.1">LORA_DI01</text>
<text x="17.6" y="79.2">GND</text>
<text x="55.7" y="79.2">GND</text>
<text x="91.2" y="79.2">GND 20</text>
<text x="124.3" y="79.2">P20</text>
<text x="204.5" y="96.5">LORA_CS</text>
<text x="207.1" y="101.6">P117</text>
<text x="148.6" y="106.6">L_RX</text>
<text x="161.3" y="106.6">P128</text>
<text x="204.5" y="111.7">LORA_MOSI</text>
<text x="80.1" y="116.8">LORA_BUSY</text>
<text x="148.6" y="119.3">L_TX</text>
<text x="161.3" y="119.3">P130</text>
<text x="207.1" y="116.8">P110</text>
<text x="82.6" y="121.9">P116</text>
<text x="204.5" y="127">LORA_MISO</text>
<text x="80.1" y="134.6">LORA_DI01</text>
<text x="151.2" y="132">3V3</text>
<text x="207.1" y="132">P113</text>
<text x="82.6" y="139.7">P118</text>
<text x="204.5" y="142.2">LORA_SCK</text>
<text x="148.6" y="144.7">GND</text>
<text x="207.1" y="147.3">P115</text>
</g>
<g font-size="2.5" fill="#000080">
<text x="241.8" y="172.6">11:05:59</text>
<text x="165.2" y="174.6">G4: Andrés, Iván, Lucía, Víctor R, Alonso</text>
<text x="210.9" y="174.6">REV:</text>
</g>
<g font-size="2.4" fill="#000080">
<text x="15.6" y="3.4">A</text>
<text x="40.5" y="3.6">B</text>
<text x="65.3" y="3.6">C</text>
<text x="90.2" y="3.6">D</text>
<text x="115.2" y="3.6">E</text>
<text x="140.1" y="3.6">F</text>
<text x="164.8" y="3.6">G</text>
<text x="189.8" y="3.6">H</text>
<text x="214.9" y="3.6">J</text>
<text x="239.6" y="3.6">K</text>
<text x="15.6" y="178.7">A</text>
<text x="40.5" y="178.7">B</text>
<text x="65.3" y="178.7">C</text>
<text x="90.2" y="178.7">D</text>
<text x="115.2" y="178.7">E</text>
<text x="140.1" y="178.7">F</text>
<text x="164.8" y="178.7">G</text>
<text x="189.8" y="178.7">H</text>
<text x="214.9" y="178.7">J</text>
<text x="239.6" y="178.7">K</text>
</g>
</svg>
